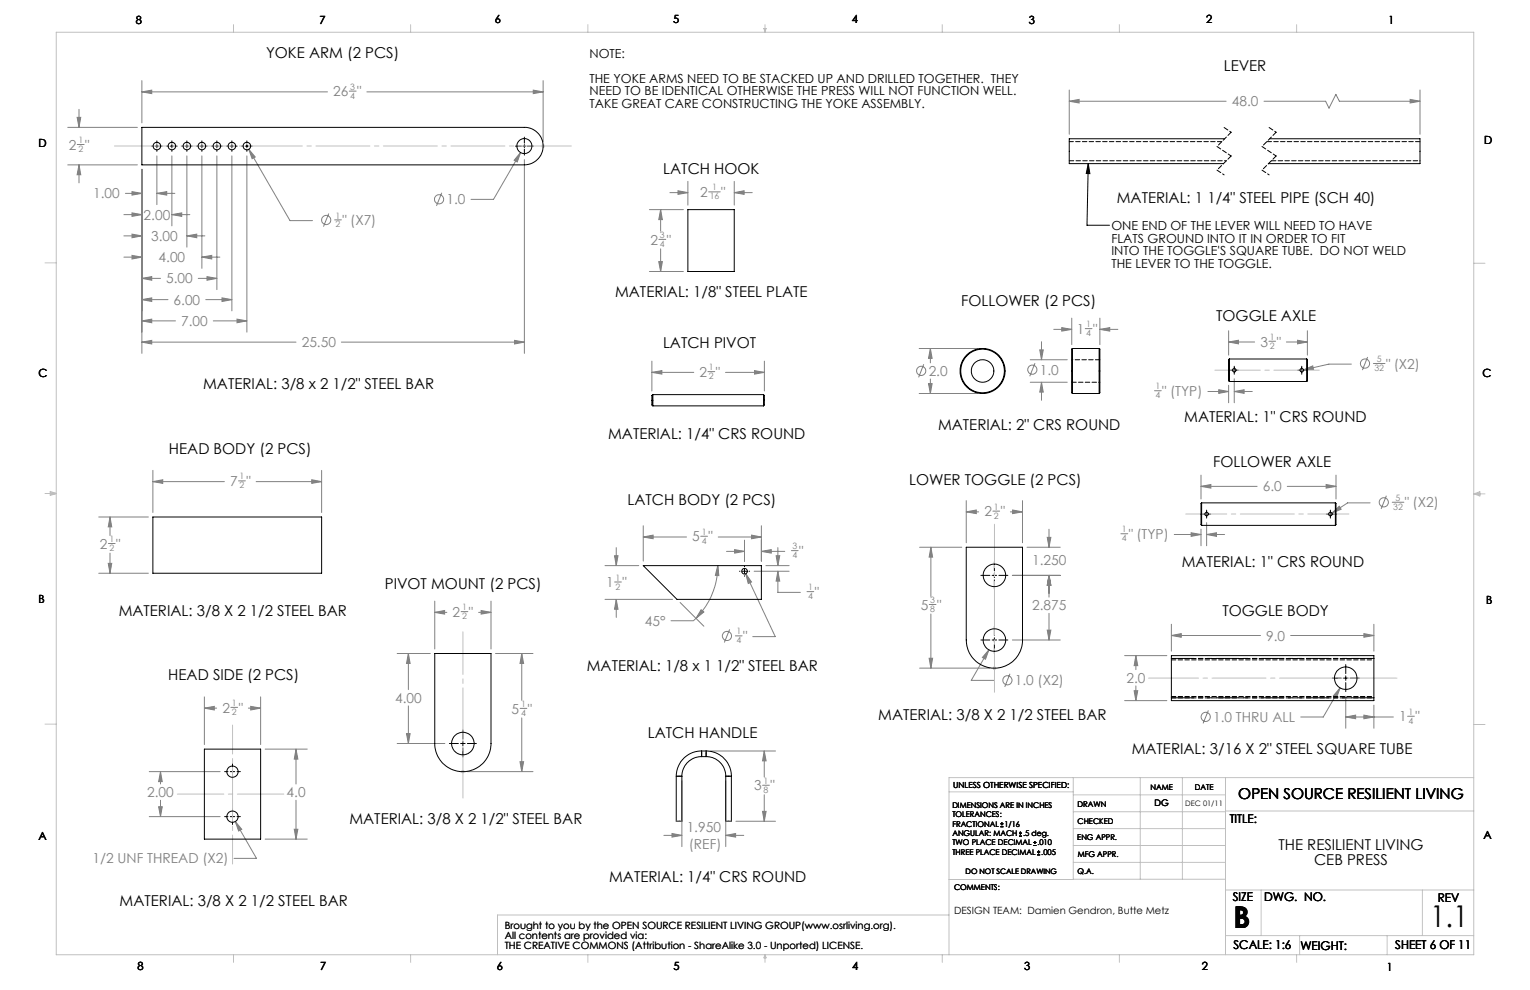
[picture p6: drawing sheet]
<svg xmlns="http://www.w3.org/2000/svg" width="432mm" height="279mm" viewBox="0 0 432 279" stroke-linecap="round" stroke-linejoin="round" font-family="sans-serif">
<g fill="none" stroke="#808080" stroke-width=".28">
<path d="M19.1 35.9h19.7M21.8 33.1h1l-.5 2.8zM22.3 30.9v5M40 25.9l2.8-.5v1zM40 22.8v11.9M40 25.9h52.4M98.6 25.7h1.9M103.5 25.9h49.8M150.5 25.4l2.8 .5-2.8 .5zM153.3 22.8v17.2M301.8 28.6l2.8-.6v1.1zM301.8 25.4v12.5"/>
<path d="M301.8 28.6h44.2M356.7 28.6h17.4l1 1.9 1.9-3.9 1 2h22.8M398 28l2.8 .6-2.8 .5zM400.8 25.4v12.5M19.1 46.5h19.7M21.8 40.8h1.9M22.3 46.5l.5 2.8h-1zM22.3 46.5v5.1M35.4 54.6h4.6M37.3 54.1l2.7 .5-2.7 .5zM40 47.8v51.9M44.3 54.6l2.8-.5v1z"/>
<path d="M44.3 44v13.7M44.3 54.6h5.1M48.5 44v19.7M52.7 44v25.7M57 44v31.7M61.2 44v37.7M65.4 44v43.7M69.7 44v49.7M70.2 42.1l1.8 2.2-.8 .5zM70.2 42.1l11.6 20.2h6.4M124.7 54.4l-1.5 3.7M146.9 43l-.9 2.7-.9-.5z"/>
<path d="M146.9 43l-7.6 13.3h-6.4M148 45v54.7M183.3 59.2h9.6M186.4 59.2l.5 2.8h-1zM186.4 59.2v6.1M189.1 54.4h5M191.3 53.8l2.8 .6-2.8 .5zM194.1 51.2v6.7M200 54.2h3.3M207.2 54.4l2.8-.6v1.1zM207.2 51.2v6.7M207.2 54.4h5.1"/>
<path d="M35 60.6h5M35 66.6h5M35 72.6h5M37.3 60.1l2.7 .5-2.7 .5zM37.3 66.1l2.7 .5-2.7 .5zM37.3 72.1l2.7 .5-2.7 .5zM40 78.6l2.8-.5v1zM40 78.6h5.3M48.5 60.6l2.8-.5v1zM48.5 60.6h5.1M52.7 66.6l2.8-.5v1zM52.7 66.6h5.1"/>
<path d="M56 78.6h5.2M57 72.6l2.8-.5v1zM57 72.6h5.1M58.4 78.1l2.8 .5-2.8 .5zM92.8 60.3l-1.5 3.7M94.4 62.1h1.9M183.3 76.6h9.6M185.9 73.8h1l-.5 2.8zM185.9 67.6h2M186.4 70.2v6.4M40 84.6l2.8-.5v1zM40 90.6l2.8-.5v1z"/>
<path d="M40 96.6l2.8-.5v1zM40 84.6h7.4M40 90.6h9.5M40 96.6h43.5M58.1 84.6h7.3M60.2 90.6h9.5M62.7 84.1l2.7 .5-2.7 .5zM66.9 90.1l2.8 .5-2.8 .5zM96.3 96.6h51.7M145.2 96.1l2.8 .5-2.8 .5zM259.4 98.4h16.6M262.6 98.4l.5 2.7h-1.1z"/>
<path d="M262.6 98.4v4M293.4 98.7h1l-.5 2.8zM293.9 96.4v5.1M297.4 93h5.1M299.6 92.5l2.9 .5-2.9 .5zM302.5 89.8v7.5M306.3 92.7h1.9M310.4 93l2.8-.5v1zM310.4 89.8v7.5M310.4 93h5.1M346.7 96.5l2.8-.5v1zM346.7 93.3v6.9"/>
<path d="M346.7 96.5h7.4M358.1 96.3h1.9M363 96.5h6M366.2 96l2.8 .5-2.8 .5zM369 93.3v6.9M184 105.1l2.8-.5v1zM184 101.9v8.4M184 105.1h11.8M199.8 104.9h1.9M204.8 105.1h10.9M212.9 104.6l2.8 .5-2.8 .5zM215.7 101.9v8.4"/>
<path d="M259.4 111.1h16.6M260.7 102.8l-1.4 3.7M262 108.3h1.1l-.5 2.8zM262.6 107v4.1M290.8 101.5h10.4M290.8 107.9h10.4M292.1 102.5l-1.5 3.7M293.9 107.9l.5 2.8h-1zM293.9 107.9v5.1M325.8 110.3h1.9M340.9 110.5h5.8M344 110l2.7 .5-2.7 .5z"/>
<path d="M346.7 108.7v5M348.3 110.5l2.8-.5v1zM348.3 106.9v6.8M348.3 110.5h5.1M367.9 104.4l2.6-1.1 .2 1zM381.4 102.8h-6.4l-7.1 1.6M386 100.8l-1.5 3.7M387.6 102.6h3.3M43.1 135.9l2.8-.5v1zM43.1 132.8v11.8M43.1 135.9h20.2M67.3 135.7h2"/>
<path d="M72.3 135.9h18.5M88 135.4l2.8 .5-2.8 .5zM90.8 132.8v11.8M338.9 137.3l2.8-.6v1.1zM338.9 134.1v6.7M338.9 137.3h15.9M363.3 137.3h13.7M374.3 136.7l2.7 .6-2.7 .5zM377 134.1v6.7M391.3 139.9l-1.5 3.7M27.9 145.9h14M30.6 159h.9l-.5 2.8z"/>
<path d="M30.6 153.4h1.9M31 145.9l.5 2.8h-.9zM31 145.9v5.2M31 156.1v5.7M170.7 159.6h9.6M173.4 156.8h1l-.5 2.8zM173.9 154.6v5M181.5 151.6l2.8-.6v1zM181.5 148.4v10M181.5 151.6h12.2M197.8 151.3h1.9M202.6 159.6l.3 2.9-1-.1z"/>
<path d="M202.6 159.6a21.3 21.3 0 0 1-6.2 14.9M202.7 151.6h12.2M205 155.6h5.1M207.3 155.1l2.8 .5-2.8 .5zM210.1 152.4v6.1M212.1 151l2.8 .6-2.8 .4zM214.9 155.6l2.8-.5v1zM214.9 148.4v10M214.9 155.6h6.6M216.1 159.6h6.6M219 156.8h1.1l-.6 2.8zM219.5 154.6v5"/>
<path d="M223.3 155.4h1.9M259.5 154.4h11.9M262.7 154.4l.5 2.8h-1zM262.7 154.4v13.9M272.7 144.5l2.8-.6v1.1zM272.7 141.3v11.9M272.7 144.5h3.5M280.2 144.3h1.9M285.2 144.5h3.4M285.8 143.9l2.8 .6-2.8 .5zM288.6 141.3v11.9M289.8 154.4h9.4"/>
<path d="M295.6 151.7h1l-.5 2.7zM296.1 149.4v5M316.3 150.6h2M331.4 150.8h7.5M336.2 150.4l2.7 .4-2.7 .6zM338.9 149.3v4.7M340.5 150.8l2.8-.4v1zM340.5 147.5v6.5M340.5 150.8h5.1M375.9 144.8l2.1-1.9 .5 .8zM386.7 141.9h-6.4l-4.4 2.9M392.9 141.7h3.3"/>
<path d="M27.9 161.8h14M122.7 172.8l2.8-.5v1zM122.7 169.7v13.5M122.7 172.8h3.4M130.1 172.6h1.9M135.1 172.8h3.5M135.8 172.3l2.8 .5-2.8 .5zM138.6 169.7v13.5M170.7 169.2h19.1M173.5 164.3h1.9M173.9 169.2l.5 2.7h-1zM173.9 169.2v5"/>
<path d="M191.9 170l6.7 6.7M196.4 174.5l-.7 .7h-6.3M197.9 172.1l.7 .6-2.2 1.8zM205.9 177.6l-1.5 3.7M207.5 179.5h1.9M210.5 161.9l1.6 2.4-.9 .4zM210.5 161.9l8.3 17.8h-6.4M212.8 161.2h9.9M219.5 161.2l.6 2.8h-1.1zM219.5 161.2v6h6.4M227.8 167h1.9M262.3 170.6h1.9"/>
<path d="M262.7 173.3v15.3M285.7 162.4h13.5M295.6 177.8h1l-.5 2.8zM296.1 162.4l.5 2.8h-1zM296.1 162.4v6.1M296.1 173.1v7.5M330.6 179.4l2.8-.6v1zM330.6 176.2v7.6M330.6 179.4h25.1M364.2 179.4h23.5M384.9 178.8l2.8 .6-2.8 .4zM387.7 176.2v7.6"/>
<path d="M57.7 199.8l2.8-.4v1zM57.7 196.7v13.4M57.7 199.8h3.4M65.2 199.6h1.9M70.1 199.8h3.5M70.8 199.4l2.8 .4-2.8 .6zM73.6 196.7v13.4M112.1 184.4h9.3M115.3 184.4l.4 2.9h-1zM115.3 184.4v10.2M115.3 199.2v10.6M139.8 184.4h10.6"/>
<path d="M146.8 199.9h1.9M147.2 184.4l.6 2.9h-1zM147.2 184.4v13.3M259.5 188.6h19.9M262.2 185.8h1l-.5 2.8zM279.1 183.4l-1 2.7-.9-.5zM279.1 183.4l-5 8.6h6.4M285 190.1l-1.4 3.8M285.7 180.6h13.5M317.4 197.7h11.9M317.4 185h11.9M320.1 194.9h1l-.5 2.8z"/>
<path d="M320.6 185l.5 2.9h-1zM320.6 185v4M320.6 193.6v4.1M378.2 194.1l-1 2.7-.9-.5zM378.2 194.1l-4.7 8.3h-6.4M379.8 196.5v9M387.7 199v6.5M42.1 217.8h20M45.3 217.8l.5 2.8h-1zM45.3 217.8v3.5M74.8 211.4h11.9M83.5 211.4l.6 2.8h-1.1z"/>
<path d="M83.5 211.4v9.9M112.1 209.8h13.5M114.7 207h1l-.4 2.8zM131.9 217.8h18.5M146.8 215h1l-.6 2.8zM147.2 202.6v15.2M200.6 211.9h18.3M215.7 211.9l.5 2.8h-1zM215.7 211.9v7.4M341 200.5l-1.5 3.7M379.8 202.4l2.8-.6v1zM379.8 202.4h13.4"/>
<path d="M384.9 201.8l2.8 .6-2.8 .4zM397.3 202.1h1.9M42.1 230.5h20M44.8 227.7h1l-.5 2.8zM45.3 225.8v4.7M66.4 231.8l1.8 2.2-.9 .5zM66.4 231.8l6 10.5h-6.4M74.8 236.8h11.9M83 234h1.1l-.6 2.8zM83.5 225.8v11M187.4 235.8h5M189.7 235.2l2.7 .6-2.7 .5z"/>
<path d="M192.4 220.3v18.6M204.8 235.8l2.8-.6v1.1zM204.8 220.3v18.6M204.8 235.8h5.1M207.7 231.8h11.2M215.2 229h1l-.5 2.8zM215.2 221.6h1.9M215.7 224.3v7.5"/>
<circle cx="123.9" cy="56.2" r="1.29"/>
<circle cx="92.1" cy="62.1" r="1.29"/>
<circle cx="260" cy="104.7" r="1.29"/>
<circle cx="291.3" cy="104.3" r="1.29"/>
<circle cx="385.2" cy="102.6" r="1.3"/>
<circle cx="390.5" cy="141.7" r="1.29"/>
<circle cx="205.1" cy="179.5" r="1.3"/>
<circle cx="284.3" cy="192" r="1.29"/>
<circle cx="340.3" cy="202.3" r="1.3"/>
</g>
<g fill="none" stroke="#000" stroke-width=".28">
<path d="M44.3 39.8v.6M48.5 39.8v.6M52.7 39.8v.6M57 39.8v.6M61.2 39.8v.6M65.4 39.8v.6M69.7 39.8v.6M148 38.7v1.7M42.8 41.2h.6M43.9 41.2h.8M44.3 40.8v.9M44.3 42.1v.6"/>
<path d="M45.1 41.2h.7M47 41.2h.7M48.1 41.2h.8M48.5 40.8v.9M48.5 42.1v.6M49.4 41.2h.6M51.3 41.2h.6M52.3 41.2h.9M52.7 40.8v.9M52.7 42.1v.6M53.6 41.2h.6M55.5 41.2h.6"/>
<path d="M56.6 41.2h.8M57 40.8v.9M57 42.1v.6M57.8 41.2h.7M59.7 41.2h.7M60.8 41.2h.8M61.2 40.8v.9M61.2 42.1v.6M62.1 41.2h.6M64 41.2h.6M65 41.2h.9M65.4 40.8v.9"/>
<path d="M65.4 42.1v.6M66.3 41.2h.6M68.2 41.2h.6M69.3 41.2h.8M69.7 40.8v.9M69.7 42.1v.6M70.5 41.2h.7M145.5 41.2h1.6M147.6 41.2h.8M148 40.8v.9M148 42.1v1.7M148.8 41.2h1.7"/>
<path d="M307.1 46.2l.5 2.8h-1zM307.1 46.2l-.3 17.4h6.3M347.2 104.5h2.3M348.3 103.4v2.2M366.3 104.5h2.2M367.4 103.4v2.2M210.1 159.8v.1M280.6 158.6v2.5M339.4 145.1h2.3M340.5 144v2.2M374.3 145.1h2.3M375.5 144v2.2"/>
<path d="M208.7 161.2h.1M209.5 161.2h1.2M210.1 160.6v1.3M210.1 162.5v.1M211.4 161.2h.2M276.8 162.4h2.6M280 162.4h1.3M280.6 161.7v1.3M280.6 163.7v2.5M280.6 176.8v2.6M280.6 180v1.3M281.9 162.4h2.5"/>
<path d="M276.8 180.6h2.6M280 180.6h1.3M280.6 181.9v2.5M281.9 180.6h2.5M376 191.4h2.5M379.2 191.4h1.2M379.8 187.6v2.5M379.8 190.7v1.3M379.8 192.7v2.5M381.1 191.4h2.5M63.4 217.8h.9M65 217.8h1.3"/>
<path d="M65.6 215.5v1M65.6 217.1v1.3M65.6 219v1M66.9 217.8h.9M126.8 209.8h2.6M130 209.8h1.3M130.6 206v2.6M130.6 209.2v1.3M130.6 211.1v2.5M131.9 209.8h2.5M63.4 230.5h.9M65 230.5h1.3"/>
<path d="M65.6 228.2v1M65.6 229.8v1.3M65.6 231.7v1M66.9 230.5h.9M282.3 233.3h.9M282.3 232.5h.9M282.8 232.1v.8M287.6 236h.8M287.6 235.1h.8M288 234.7v.8M291.6 238.6h.9M291.6 237.8h.9"/>
<path d="M292.1 237.4v.8M292.7 241.3h.8M292.7 240.5h.8M293.1 240v.8"/>
</g>
<g fill="none" stroke="#c0c0c0" stroke-width=".28">
<path d="M15.9 9.1h400v260.4h-400zM65.9 6.9v2.2M115.9 6.9v2.2M165.9 6.9v2.2M215.6 8h.6l-.3 1.1zM215.7 8l.2 1.1M215.9 6.9v2.2M216 8l-.1 1.1M265.9 6.9v2.2M315.9 6.9v2.2M365.9 6.9v2.2M152.8 41.2h1"/>
<path d="M152.9 40.9l.7 .7M153.3 40.7v1M153.6 40.9l-.7 .7M12.7 74.2h3.2M415.9 74.3h3.2M12.7 139.3h3.2M14.2 139.1l1.7 .2M14.2 138.7l1.7 .6-1.7 .5zM15.9 139.3l-1.7 .3M415.9 139.4h3.2M415.9 139.4l1.8-.6v1.2zM415.9 139.4l1.8 .3"/>
<path d="M417.7 139.2l-1.8 .2M280.1 188.6h1.1M280.3 188.2l.7 .7M280.6 188.1v1M281 188.2l-.7 .7M12.7 204.4h3.2M130.1 217.8h1M130.3 217.4l.7 .7M130.6 217.3v1M131 217.4l-.7 .7M302.9 219.5v28.7h-35.1M321.8 219.5v28.6"/>
<path d="M333.7 219.5v28.6M345.9 219.5v50M415.9 204.5h3.2M415.9 219.5h-148.1v50M267.8 223.5h35.1M302.9 233.9h43M302.9 229.1h43M302.9 224.3h43M302.9 238.6h43M345.9 228.9h70M267.8 258.2h-127.4v11.3M302.9 248.1h43"/>
<path d="M302.9 243.4h43M345.9 251.2h70M355.9 251.2v12.9M401.4 251.2v12.9M65.9 269.5v2.1M115.9 269.5v2.1M165.9 269.5v2.1M215.9 269.5v2.1M215.9 269.5l.3 .8h-.6zM265.9 269.5v2.1M315.9 269.5v2.1M345.9 264.1h70"/>
<path d="M365.9 269.5v2.1M366.8 264.1v5.4M391.5 264.1v5.4"/>
</g>
<path d="M345.5 36l2 1.3M347.5 37.3l-4 4M358.2 36l2 1.3M360.2 37.3l-4 4M343.5 41.3l4 2.7M343.5 48l2 1.4M347.5 44l-4 4M356.2 41.3l4 2.7M356.2 48l2 1.4M360.2 44l-4 4" fill="none" stroke="#000" stroke-width=".28" stroke-dasharray="1.3 .6"/>
<path d="M161.2 41.2h-128.9" fill="none" stroke="#c0c0c0" stroke-width=".28" stroke-dasharray="15.2 1.3 1.3 1.3" stroke-dashoffset=".3"/>
<path d="M130.6 178.3v46.9" fill="none" stroke="#c0c0c0" stroke-width=".28" stroke-dasharray="15.2 1.3 1.3 1.3" stroke-dashoffset="3.2"/>
<path d="M65.6 204.6v39.3" fill="none" stroke="#c0c0c0" stroke-width=".28" stroke-dasharray="15.2 1.3 1.3 1.3" stroke-dashoffset="7.1"/>
<path d="M50.1 224.1h30" fill="none" stroke="#c0c0c0" stroke-width=".28" stroke-dasharray="15.2 1.3 1.3 1.3" stroke-dashoffset="2.1"/>
<path d="M394.3 191.4h-70.2" fill="none" stroke="#c0c0c0" stroke-width=".28" stroke-dasharray="15.2 1.3 1.3 1.3" stroke-dashoffset="1.1"/>
<path d="M280.7 147.9v47.5" fill="none" stroke="#c0c0c0" stroke-width=".28" stroke-dasharray="15.2 1.3 1.3 1.3" stroke-dashoffset="2.9"/>
<path d="M380.7 145.1h-46.1" fill="none" stroke="#c0c0c0" stroke-width=".28" stroke-dasharray="15.2 1.3 1.3 1.3" stroke-dashoffset="3.6"/>
<path d="M372.3 104.5h-29.4" fill="none" stroke="#c0c0c0" stroke-width=".28" stroke-dasharray="15.2 1.3 1.3 1.3" stroke-dashoffset="2.4"/>
<path d="M307.1 46.2l.5 2.8h-1z" fill="#000"/>
<g fill="#808080">
<path d="M150.5 25.4l2.8 .5-2.8 .5zM40 25.9l2.8-.5v1zM146.8 215h1l-.6 2.8zM147.2 184.4l.6 2.9h-1zM262.2 185.8h1l-.5 2.8zM262.7 154.4l.5 2.8h-1z"/>
<path d="M37.3 54.1l2.7 .5-2.7 .5zM44.3 54.6l2.8-.5v1zM37.3 60.1l2.7 .5-2.7 .5zM48.5 60.6l2.8-.5v1zM37.3 66.1l2.7 .5-2.7 .5zM52.7 66.6l2.8-.5v1zM37.3 72.1l2.7 .5-2.7 .5zM57 72.6l2.8-.5v1zM40 78.6l2.8-.5v1zM58.4 78.1l2.8 .5-2.8 .5zM40 84.6l2.8-.5v1zM62.7 84.1l2.7 .5-2.7 .5zM40 90.6l2.8-.5v1zM66.9 90.1l2.8 .5-2.8 .5zM40 96.6l2.8-.5v1zM145.2 96.1l2.8 .5-2.8 .5zM22.3 46.5l.5 2.8h-1zM21.8 33.1h1l-.5 2.8zM146.9 43l-1.8 2.2 .9 .5zM70.2 42.1l1 2.7 .8-.5zM43.1 135.9l2.8-.5v1zM88 135.4l2.8 .5-2.8 .5zM31 145.9l.5 2.8h-.9zM30.6 159h.9l-.5 2.8zM135.8 172.3l2.8 .5-2.8 .5zM122.7 172.8l2.8-.5v1zM115.3 184.4l.4 2.9h-1zM114.7 207h1l-.4 2.8zM70.8 199.4l2.8 .4-2.8 .6zM57.7 199.8l2.8-.4v1zM83 234h1.1l-.6 2.8zM83.5 211.4l.6 2.8h-1.1zM45.3 217.8l.5 2.8h-1zM44.8 227.7h1l-.5 2.8zM66.4 231.8l.9 2.7 .9-.5zM384.9 178.8l2.8 .6-2.8 .4zM330.6 179.4l2.8-.6v1zM384.9 201.8l2.8 .6-2.8 .4zM379.8 202.4l2.8-.6v1zM378.2 194.1l-1.9 2.2 .9 .5zM320.1 194.9h1l-.5 2.8zM320.6 185l.5 2.9h-1zM285.8 143.9l2.8 .6-2.8 .5zM272.7 144.5l2.8-.6v1.1zM296.1 162.4l.5 2.8h-1zM295.6 177.8h1l-.5 2.8zM295.6 151.7h1l-.5 2.7zM296.1 162.4l.5 2.8h-1zM279.1 183.4l-1.9 2.2 .9 .5zM215.2 229h1l-.5 2.8zM215.7 211.9l.5 2.8h-1zM189.7 235.2l2.7 .6-2.7 .5zM204.8 235.8l2.8-.6v1.1zM374.3 136.7l2.7 .6-2.7 .5zM338.9 137.3l2.8-.6v1.1zM375.9 144.8l2.6-1.1-.5-.8zM336.2 150.4l2.7 .4-2.7 .6zM340.5 150.8l2.8-.4v1zM262.6 98.4l.5 2.7h-1.1zM262 108.3h1.1l-.5 2.8zM301.8 28.6l2.8-.6v1.1zM398 28l2.8 .6-2.8 .5zM212.1 151l2.8 .6-2.8 .4zM181.5 151.6l2.8-.6v1zM173.4 156.8h1l-.5 2.8zM173.9 169.2l.5 2.7h-1zM197.9 172.1l.7 .6-2.2 1.8zM202.6 159.6l.3 2.9-1-.1zM214.9 155.6l2.8-.5v1zM207.3 155.1l2.8 .5-2.8 .5zM219 156.8h1.1l-.6 2.8zM219.5 161.2l.6 2.8h-1.1zM210.5 161.9l.7 2.8 .9-.4zM184 105.1l2.8-.5v1zM212.9 104.6l2.8 .5-2.8 .5zM207.2 54.4l2.8-.6v1.1zM191.3 53.8l2.8 .6-2.8 .5zM186.4 59.2l.5 2.8h-1zM185.9 73.8h1l-.5 2.8zM346.7 96.5l2.8-.5v1zM366.2 96l2.8 .5-2.8 .5zM348.3 110.5l2.8-.5v1zM344 110l2.7 .5-2.7 .5zM367.9 104.4l2.8-.1-.2-1zM299.6 92.5l2.9 .5-2.9 .5zM310.4 93l2.8-.5v1zM293.4 98.7h1l-.5 2.8zM293.9 107.9l.5 2.8h-1z"/>
</g>
<g fill="none" stroke="#000" stroke-width=".28">
<path d="M40 35.9h108a5.3 5.3 0 0 1 5.3 5.3 5.3 5.3 0 0 1-5.3 5.3h-108zM345.7 39.2h-43.9v7h43.5M358.4 39.2h42.4v7h-42.8M194.1 59.2h13.1v17.4h-13.1zM302.6 98.4v12.7M302.6 98.4l-.1 .1v12.3l.1 .3M302.6 98.4h7.6M310.2 98.4v12.7M310.2 98.4l.2 .1v12.3l-.2 .3M184.3 111.4v3.1M184.3 111.4l-.3 .2v2.7l.3 .2M184.3 111.4h31.2"/>
<path d="M184.3 114.5h31.2M215.5 111.4v3.1M215.5 111.4l.2 .2v2.7l-.2 .2M302.6 111.1h7.6M347 101.3v6.4M347 101.3l-.3 .2v6l.3 .2M347 101.3h21.8M347 107.7h21.8M368.8 101.3v6.4M368.8 101.3l.2 .2v6l-.2 .2M43.1 145.9h47.7v15.9h-47.7zM181.5 159.6h33.4v9.6h-23.8z"/>
<path d="M272.7 154.4h15.9v26.2a7.9 7.9 0 0 1-8 8 7.9 7.9 0 0 1-7.9-8zM339.1 141.9v6.4M339.1 141.9l-.2 .2v6l.2 .2M339.1 141.9h37.8M339.1 148.3h37.8M376.9 141.9v6.4M376.9 141.9l.1 .2v6l-.1 .2M122.7 184.4h15.9v25.4a7.9 7.9 0 0 1-8 8 7.9 7.9 0 0 1-7.9-8zM330.6 185h57.1v12.7h-57.1zM57.7 211.4h15.9v25.4h-15.9zM190.9 231.8v-12.7a7.2 7.2 0 0 1 7.1-7.2h1.3a7.1 7.1 0 0 1 7.1 7.2v12.7M192.4 231.8v-12.7a5.5 5.5 0 0 1 5.6-5.6h1.3a5.5 5.5 0 0 1 5.5 5.6v12.7"/>
<circle cx="44.3" cy="41.2" r="1.06"/>
<circle cx="48.5" cy="41.2" r="1.06"/>
<circle cx="52.8" cy="41.2" r="1.06"/>
<circle cx="57" cy="41.2" r="1.06"/>
<circle cx="61.2" cy="41.2" r="1.06"/>
<circle cx="65.5" cy="41.2" r="1.06"/>
<circle cx="69.7" cy="41.2" r="1.06"/>
<circle cx="148" cy="41.2" r="2.11"/>
<circle cx="277.3" cy="104.7" r="6.2"/>
<circle cx="277.3" cy="104.7" r="3.2"/>
<circle cx="277.3" cy="104.7" r="6.4"/>
<circle cx="348.3" cy="104.5" r=".49"/>
<circle cx="367.4" cy="104.5" r=".49"/>
<circle cx="340.5" cy="145.1" r=".49"/>
<circle cx="375.5" cy="145.1" r=".49"/>
<circle cx="210.1" cy="161.2" r=".8"/>
<circle cx="280.6" cy="162.4" r="3.2"/>
<circle cx="280.6" cy="180.6" r="3.2"/>
<circle cx="379.8" cy="191.4" r="3.2"/>
<circle cx="65.6" cy="217.8" r="1.58"/>
<circle cx="130.6" cy="209.8" r="3.2"/>
<circle cx="65.6" cy="230.5" r="1.58"/>
</g>
<g fill="none" stroke="#000" stroke-width=".28" stroke-dasharray="1.3 .6">
<path d="M344.8 40h-43M400.8 40h-43.3M301.8 45.4h44.3M358.8 45.4h42M302.5 107.9h7.9M310.4 101.5h-7.9M330.6 186.2h57.1M330.6 196.6h57.1M330.6 185.8h57.1M330.6 197h57.1M192.4 219.1h-1.5M198 213.5v-1.6"/>
<path d="M199.3 213.5v-1.6M204.8 219.1h1.6"/>
</g>
<path d="M330.6 196.9h57.1M330.6 185.8h57.1M190.9 219.1h.8M191.7 219.1h.8M198 212.7v.8M198 211.9v.8M199.3 212.7v.8M199.3 211.9v.8M205.6 219.1h-.8M206.4 219.1h-.8" fill="none" stroke="#000" stroke-width=".28" stroke-dasharray="6.3 1.3 1.3 1.3 1.3 1.3"/>
<path d="M190.9 231.8h1.5M204.8 231.8h1.6" fill="none" stroke="#0080c0" stroke-width=".28"/>
<g font-size="8.5">
<text x="348.1" y="261.8">B</text>
<text x="403.6" y="261.6">1.1</text>
</g>
<g font-size="4.2">
<text x="75.1" y="16.3">YOKE ARM (2 PCS)</text>
<text x="345.4" y="19.9">LEVER</text>
<text x="187.2" y="49.2">LATCH HOOK</text>
<text x="315.2" y="57.4">MATERIAL: 1 1/4&quot; STEEL PIPE (SCH 40)</text>
<text x="173.6" y="83.9">MATERIAL: 1/8&quot; STEEL PLATE</text>
<text x="271.3" y="86.5">FOLLOWER (2 PCS)</text>
<text x="343.2" y="90.5">TOGGLE AXLE</text>
<text x="187.1" y="98.2">LATCH PIVOT</text>
<text x="57.3" y="109.7">MATERIAL: 3/8 x 2 1/2&quot; STEEL BAR</text>
<text x="334.2" y="119">MATERIAL: 1&quot; CRS ROUND</text>
<text x="171.6" y="123.8">MATERIAL: 1/4&quot; CRS ROUND</text>
<text x="264.7" y="121.4">MATERIAL: 2&quot; CRS ROUND</text>
<text x="47.7" y="128.2">HEAD BODY (2 PCS)</text>
<text x="342.4" y="131.8">FOLLOWER AXLE</text>
<text x="256.6" y="137">LOWER TOGGLE (2 PCS)</text>
<text x="177.1" y="142.7">LATCH BODY (2 PCS)</text>
<text x="333.5" y="160.1">MATERIAL: 1&quot; CRS ROUND</text>
<text x="108.6" y="166.3">PIVOT MOUNT (2 PCS)</text>
<text x="33.5" y="173.9">MATERIAL: 3/8 X 2 1/2 STEEL BAR</text>
<text x="345" y="173.8">TOGGLE BODY</text>
<text x="47.5" y="191.8">HEAD SIDE (2 PCS)</text>
<text x="165.6" y="189.3">MATERIAL: 1/8 x 1 1/2&quot; STEEL BAR</text>
<text x="247.9" y="203.1">MATERIAL: 3/8 X 2 1/2 STEEL BAR</text>
<text x="182.8" y="208.2">LATCH HANDLE</text>
<text x="319.4" y="212.9">MATERIAL: 3/16 X 2&quot; STEEL SQUARE TUBE</text>
<text x="349.5" y="225.6">OPEN SOURCE RESILIENT LIVING</text>
<text x="98.6" y="232.5">MATERIAL: 3/8 X 2 1/2&quot; STEEL BAR</text>
<text x="360.8" y="239.9">THE RESILIENT LIVING</text>
<text x="370.9" y="244.2">CEB PRESS</text>
<text x="171.9" y="249">MATERIAL: 1/4&quot; CRS ROUND</text>
<text x="33.8" y="255.7">MATERIAL: 3/8 X 2 1/2 STEEL BAR</text>
</g>
<g font-size="3.9" fill="#808080">
<text x="94" y="27.2">26 &quot;</text>
<text x="347.6" y="30">48.0</text>
<text x="19.4" y="42.3">2 &quot;</text>
<text x="26.3" y="56">1.00</text>
<text x="126" y="57.7">1.0</text>
<text x="197.6" y="55.6">2</text>
<text x="203.6" y="55.6">&quot;</text>
<text x="40.5" y="62">2.00</text>
<text x="96.6" y="63.5">&quot; (X7)</text>
<text x="42.7" y="68">3.00</text>
<text x="183.6" y="69">2 &quot;</text>
<text x="44.8" y="74">4.00</text>
<text x="46.9" y="80">5.00</text>
<text x="49" y="86">6.00</text>
<text x="51.1" y="92">7.00</text>
<text x="303.9" y="94.2">1 &quot;</text>
<text x="85.2" y="98">25.50</text>
<text x="355.7" y="97.8">3 &quot;</text>
<text x="197.4" y="106.4">2 &quot;</text>
<text x="262.1" y="106.1">2.0</text>
<text x="293.5" y="105.8">1.0</text>
<text x="391.2" y="104.1">&quot; (X2)</text>
<text x="328" y="111.8">&quot; (TYP)</text>
<text x="64.9" y="137.2">7 &quot;</text>
<text x="356.4" y="138.7">6.0</text>
<text x="396.5" y="143.2">&quot; (X2)</text>
<text x="277.8" y="145.7">2 &quot;</text>
<text x="28.2" y="154.9">2 &quot;</text>
<text x="195.4" y="152.8">5 &quot;</text>
<text x="318.5" y="152.1">&quot; (TYP)</text>
<text x="225.6" y="156.9">&quot;</text>
<text x="291.3" y="159.4">1.250</text>
<text x="171" y="165.7">1 &quot;</text>
<text x="230" y="168.5">&quot;</text>
<text x="259.8" y="172.1">5 &quot;</text>
<text x="291.3" y="172.2">2.875</text>
<text x="127.7" y="174.1">2 &quot;</text>
<text x="182" y="176.6">45°</text>
<text x="209.7" y="180.9">&quot;</text>
<text x="357.4" y="180.8">9.0</text>
<text x="286.4" y="193.4">1.0 (X2)</text>
<text x="317.9" y="192.7">2.0</text>
<text x="62.8" y="201.1">2 &quot;</text>
<text x="111.5" y="198.4">4.00</text>
<text x="144.4" y="201.4">5 &quot;</text>
<text x="342.4" y="203.8">1.0 THRU ALL</text>
<text x="394.9" y="203.6">1 &quot;</text>
<text x="41.5" y="225">2.00</text>
<text x="80.9" y="225">4.0</text>
<text x="212.8" y="223.1">3 &quot;</text>
<text x="193.8" y="234.9">1.950</text>
<text x="194.4" y="239.5">(REF)</text>
<text x="26.1" y="243.7">1/2 UNF THREAD (X2)</text>
</g>
<g font-size="3.5">
<text x="166.4" y="16.3">NOTE:</text>
<text x="166.4" y="23.3">THE YOKE ARMS NEED TO BE STACKED UP AND DRILLED TOGETHER. THEY</text>
<text x="166.4" y="26.9">NEED TO BE IDENTICAL OTHERWISE THE PRESS WILL NOT FUNCTION WELL.</text>
<text x="166.4" y="30.4">TAKE GREAT CARE CONSTRUCTING THE YOKE ASSEMBLY.</text>
<text x="313.7" y="64.9">ONE END OF THE LEVER WILL NEED TO HAVE</text>
<text x="313.7" y="68.5">FLATS GROUND INTO IT IN ORDER TO FIT</text>
<text x="313.7" y="72">INTO THE TOGGLE'S SQUARE TUBE. DO NOT WELD</text>
<text x="313.7" y="75.5">THE LEVER TO THE TOGGLE.</text>
</g>
<g font-size="3.4">
<text x="347.1" y="232.3">TITLE:</text>
<text x="347.9" y="254.3">SIZE</text>
<text x="356.7" y="254.4">DWG. NO.</text>
<text x="405.7" y="254.5">REV</text>
<text x="348.1" y="267.9">SCALE: 1:6</text>
<text x="367" y="268">WEIGHT:</text>
<text x="393.8" y="267.9">SHEET 6 OF 11</text>
</g>
<g font-size="3.2">
<text x="38.3" y="6.7">8</text>
<text x="90.2" y="6.7">7</text>
<text x="139.7" y="6.5">6</text>
<text x="190" y="6.5">5</text>
<text x="240.4" y="6.5">4</text>
<text x="290.4" y="6.7">3</text>
<text x="340.4" y="6.5">2</text>
<text x="391.9" y="6.7">1</text>
<text x="10.9" y="41.6">D</text>
<text x="418.9" y="40.7">D</text>
<text x="10.9" y="106.3">C</text>
<text x="418.4" y="106.4">C</text>
<text x="10.8" y="170.2">B</text>
<text x="419.4" y="170.6">B</text>
<text x="10.8" y="237.2">A</text>
<text x="418.6" y="236.8">A</text>
<text x="38.8" y="273.8">8</text>
<text x="90.4" y="273.8">7</text>
<text x="140.2" y="273.8">6</text>
<text x="190.1" y="273.9">5</text>
<text x="240.5" y="273.8">4</text>
<text x="289" y="273.9">3</text>
<text x="339.1" y="273.8">2</text>
<text x="391.4" y="274.1">1</text>
</g>
<g font-size="2.8">
<text x="269.3" y="257.9">DESIGN TEAM: Damien Gendron, Butte Metz</text>
<text x="142.4" y="262">Brought to you by the OPEN SOURCE RESILIENT LIVING GROUP(www.osrliving.org).</text>
<text x="142.4" y="264.9">All contents are provided via:</text>
<text x="142.4" y="267.7">THE CREATIVE COMMONS (Attribution - ShareAlike 3.0 - Unported) LICENSE.</text>
</g>
<g font-size="2.5" fill="#808080">
<text x="98.9" y="25.3">3</text>
<text x="98.9" y="27.9">4</text>
<text x="22.1" y="40.4">1</text>
<text x="22.1" y="42.9">2</text>
<text x="201" y="53.8">1</text>
<text x="200.3" y="56.3">16</text>
<text x="94.7" y="61.7">1</text>
<text x="94.7" y="64.2">2</text>
<text x="186.3" y="67.2">3</text>
<text x="186.3" y="69.7">4</text>
<text x="306.6" y="92.4">1</text>
<text x="306.6" y="94.9">4</text>
<text x="358.4" y="95.9">1</text>
<text x="358.4" y="98.4">2</text>
<text x="200.1" y="104.5">1</text>
<text x="200.1" y="107">2</text>
<text x="387.9" y="104.7">32</text>
<text x="388.6" y="102.2">5</text>
<text x="326.1" y="109.9">1</text>
<text x="326.1" y="112.4">4</text>
<text x="67.6" y="135.3">1</text>
<text x="67.6" y="137.8">2</text>
<text x="280.5" y="143.8">1</text>
<text x="393.2" y="143.9">32</text>
<text x="393.9" y="141.3">5</text>
<text x="280.5" y="146.4">2</text>
<text x="30.9" y="153">1</text>
<text x="30.9" y="155.5">2</text>
<text x="198" y="150.9">1</text>
<text x="198" y="153.5">4</text>
<text x="223.6" y="155">3</text>
<text x="316.6" y="150.3">1</text>
<text x="316.6" y="152.8">4</text>
<text x="223.6" y="157.5">4</text>
<text x="173.7" y="163.8">1</text>
<text x="173.7" y="166.4">2</text>
<text x="228" y="166.6">1</text>
<text x="130.4" y="172.2">1</text>
<text x="228" y="169.1">4</text>
<text x="262.5" y="170.2">3</text>
<text x="262.5" y="172.7">8</text>
<text x="130.4" y="174.7">2</text>
<text x="207.8" y="179.1">1</text>
<text x="207.8" y="181.6">4</text>
<text x="65.4" y="199.3">1</text>
<text x="65.4" y="201.8">2</text>
<text x="147.1" y="199.5">1</text>
<text x="147.1" y="202">4</text>
<text x="397.5" y="201.7">1</text>
<text x="397.5" y="204.3">4</text>
<text x="215.5" y="221.2">1</text>
<text x="215.5" y="223.7">8</text>
</g>
<text font-size="2.5" x="325.8" y="227.6">DG</text>
<text font-size="2.4" x="269" y="222.4">UNLESS OTHERWISE SPECIFIED:</text>
<g font-size="2.2">
<text x="268.8" y="228">DIMENSIONS ARE IN INCHES</text>
<text x="304.1" y="227.7">DRAWN</text>
<text x="324.7" y="222.9">NAME</text>
<text x="337.2" y="222.9">DATE</text>
<text x="268.8" y="230.6">TOLERANCES:</text>
<text x="268.8" y="233.3">FRACTIONAL</text>
<text x="283.5" y="233.3">1/16</text>
<text x="304.1" y="232.6">CHECKED</text>
<text x="268.8" y="238.6">TWO PLACE DECIMAL</text>
<text x="268.8" y="235.9">ANGULAR: MACH</text>
<text x="288.7" y="236">.5 deg.</text>
<text x="292.8" y="238.6">.010</text>
<text x="304" y="237.2">ENG APPR.</text>
<text x="268.8" y="241.3">THREE PLACE DECIMAL</text>
<text x="293.9" y="241.3">.005</text>
<text x="304.2" y="241.9">MFG APPR.</text>
<text x="269.3" y="251.2">COMMENTS:</text>
<text x="304.1" y="246.7">Q.A.</text>
</g>
<g font-size="2.1">
<text x="334.5" y="227.6">DEC 01/11</text>
<text x="272.5" y="246.7">DO NOT SCALE DRAWING</text>
</g>
</svg>
